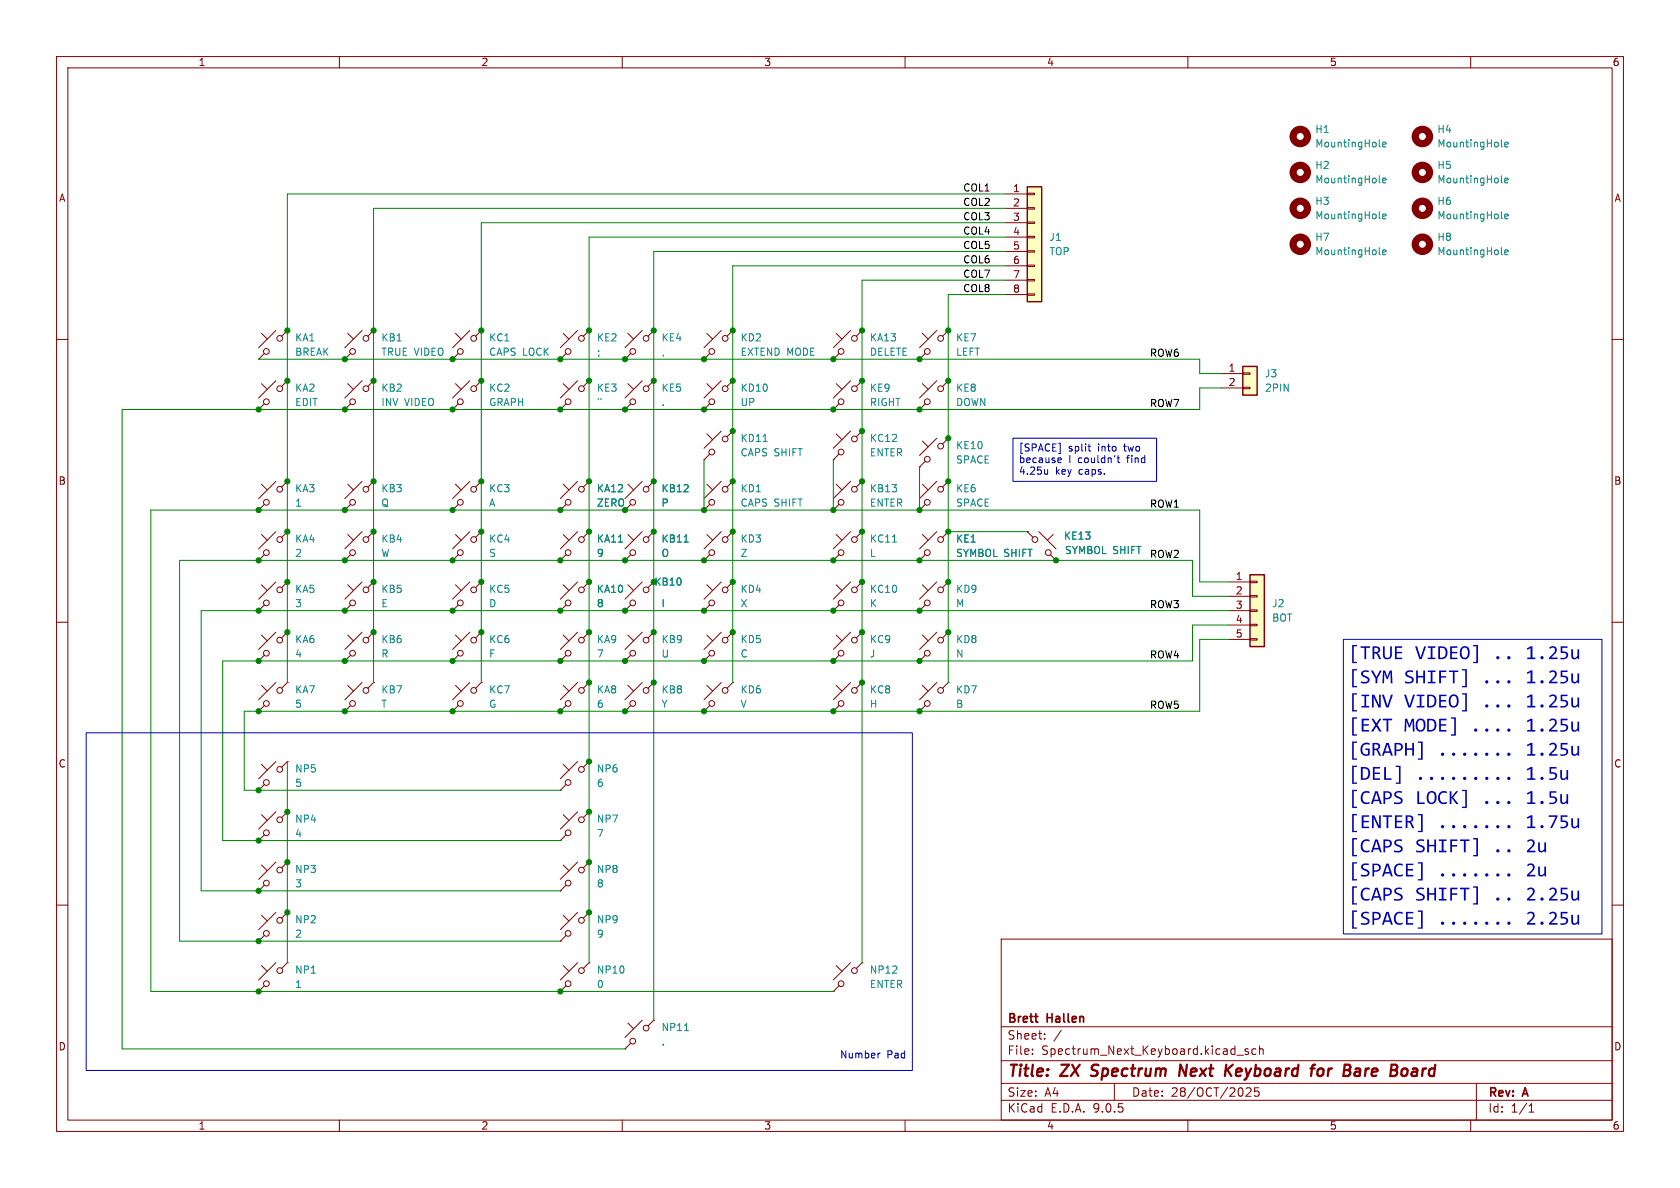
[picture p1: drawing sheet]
<svg xmlns="http://www.w3.org/2000/svg" width="297mm" height="210mm" viewBox="0 0 297 210" stroke-linecap="round" stroke-linejoin="round" font-family="sans-serif">
<g fill="none" stroke="#840000" stroke-width=".18">
<path d="M10 10h277v190h-277zM12 12h273v186h-273zM60 10v2M110 10v2M160 10v2M210 10v2M260 10v2M99.6 58.9l1 1M102.1 58.4l-3 3.1M104.1 58.4l-1 1M104.1 58.4h.1M111 58.9l1 1"/>
<path d="M113.5 58.4l-3 3.1M115.6 58.4l-1 1M115.6 58.4h.1M10 60h2M99.1 72.4h.1M99.1 63.5h.1M99.6 67.8l1 1M100.1 71.4l-1 1M100.1 62.5l-1 1M102.1 67.3l-3 3.1M104.1 67.3l-1 1M104.1 67.3h.1"/>
<path d="M110.5 63.5h.1M111.5 62.5l-1 1M125 76.7l1 1M127.5 76.2l-3 3M129.5 76.2l-1 1M129.5 76.2h.1M147.8 76.7l1 1M150.4 76.2l-3.1 3M152.4 76.2l-1 1M152.4 76.2h.1M285 60h2M45.7 90.2h.1"/>
<path d="M45.7 99.1h.1M46.2 85.6l1 1M46.2 94.5l1 1M46.7 89.2l-1 1M46.7 98l-1 1.1M48.8 85.1l-3.1 3M48.8 94l-3.1 3M50.8 85.1l-1 1M50.8 85.1h.1M50.8 94l-1 1M50.8 94h.1M61 99.1h.1"/>
<path d="M61 90.2h.1M61.5 94.5l1 1M61.5 85.6l1 1M62 98l-1 1.1M62 89.2l-1 1M64 94l-3 3M64 85.1l-3 3M66 94l-1 1M66 94h.1M66 85.1l-1 1M66 85.1h.1M80 90.2h.1"/>
<path d="M80.5 85.6l1 1M81 89.2l-1 1M83.1 85.1l-3.1 3M85.1 85.1l-1 1M85.1 85.1h.1M99.1 90.2h.1M99.6 85.6l1 1M100.1 89.2l-1 1M102.1 85.1l-3 3M104.1 85.1l-1 1M104.1 85.1h.1M110.5 99.1h.1"/>
<path d="M111 94.5l1 1M111 85.6l1 1M111.5 98l-1 1.1M111.5 89.2l-1 1M113.5 94l-3 3M113.5 85.1l-3 3M115.6 94l-1 1M115.6 94h.1M115.6 85.1l-1 1M115.6 85.1h.1M124.5 81.3h.1M124.5 90.2h.1"/>
<path d="M124.5 99.1h.1M125 85.6l1 1M125 94.5l1 1M125.5 80.3l-1 1M125.5 89.2l-1 1M125.5 98l-1 1.1M127.5 85.1l-3 3M127.5 94l-3 3M129.5 85.1l-1 1M129.5 85.1h.1M129.5 94l-1 1M129.5 94h.1"/>
<path d="M147.3 99.1h.1M147.3 81.3h.1M147.3 90.2h.1M147.8 94.5l1 1M147.8 85.6l1 1M148.3 98l-1 1.1M148.3 80.3l-1 1M148.3 89.2l-1 1M150.4 94l-3.1 3M150.4 85.1l-3.1 3M152.4 94l-1 1M152.4 94h.1"/>
<path d="M152.4 85.1l-1 1M152.4 85.1h.1M181.6 94l1 1M181.6 94h.1M183.6 94l3.1 3M185.7 98l1 1.1M186.2 94.5l-1 1M186.7 99.1h.1M10 110h2M45.7 108h.1M45.7 116.8h.1M46.2 103.4l1 1"/>
<path d="M46.2 112.3l1 1M46.7 106.9l-1 1.1M46.7 115.8l-1 1M48.8 102.9l-3.1 3M48.8 111.8l-3.1 3M50.8 102.9l-1 1M50.8 102.9h.1M50.8 111.8l-1 1M50.8 111.8h.1M61 108h.1M61 116.8h.1M61.5 103.4l1 1"/>
<path d="M61.5 112.3l1 1M62 106.9l-1 1.1M62 115.8l-1 1M64 102.9l-3 3M64 111.8l-3 3M66 102.9l-1 1M66 102.9h.1M66 111.8l-1 1M66 111.8h.1M110.5 108h.1M110.5 116.8h.1M111 103.4l1 1"/>
<path d="M111 112.3l1 1M111.5 106.9l-1 1.1M111.5 115.8l-1 1M113.5 102.9l-3 3M113.5 111.8l-3 3M115.6 102.9l-1 1M115.6 111.8l-1 1M115.6 111.8h.1M124.5 116.8h.1M124.5 108h.1M125 112.3l1 1M125 103.4l1 1"/>
<path d="M125.5 115.8l-1 1M125.5 106.9l-1 1.1M127.5 111.8l-3 3M127.5 102.9l-3 3M129.5 111.8l-1 1M129.5 111.8h.1M129.5 102.9l-1 1M129.5 102.9h.1M147.3 108h.1M147.3 116.8h.1M147.8 103.4l1 1M147.8 112.3l1 1"/>
<path d="M148.3 106.9l-1 1.1M148.3 115.8l-1 1M150.4 102.9l-3.1 3M150.4 111.8l-3.1 3M152.4 102.9l-1 1M152.4 102.9h.1M152.4 111.8l-1 1M152.4 111.8h.1M285 110h2M45.7 125.7h.1M46.2 121.2l1 1M46.7 124.7l-1 1"/>
<path d="M48.8 120.7l-3.1 3M50.8 120.7l-1 1M50.8 120.7h.1M61 125.7h.1M61.5 121.2l1 1M62 124.7l-1 1M64 120.7l-3 3M66 120.7l-1 1M66 120.7h.1M99.1 139.7h.1M99.6 135.1l1 1M100.1 138.7l-1 1"/>
<path d="M102.1 134.6l-3 3.1M104.1 134.6l-1 1M104.1 134.6h.1M110.5 125.7h.1M111 121.2l1 1M111.5 124.7l-1 1M113.5 120.7l-3 3M115.6 120.7l-1 1M115.6 120.7h.1M124.5 125.7h.1M125 121.2l1 1M125.5 124.7l-1 1"/>
<path d="M127.5 120.7l-3 3M129.5 120.7l-1 1M129.5 120.7h.1M147.3 125.7h.1M147.8 121.2l1 1M148.3 124.7l-1 1M150.4 120.7l-3.1 3M152.4 120.7l-1 1M152.4 120.7h.1M45.7 157.5h.1M45.7 148.6h.1M46.2 152.9l1 1"/>
<path d="M46.2 144l1 1M46.7 156.5l-1 1M46.7 147.6l-1 1M48.8 152.4l-3.1 3M48.8 143.5l-3.1 3.1M50.8 152.4l-1 1M50.8 152.4h.1M50.8 143.5l-1 1M50.8 143.5h.1M99.1 157.5h.1M99.1 148.6h.1M99.6 152.9l1 1"/>
<path d="M99.6 144l1 1M100.1 156.5l-1 1M100.1 147.6l-1 1M102.1 152.4l-3 3M102.1 143.5l-3 3.1M104.1 152.4l-1 1M104.1 152.4h.1M104.1 143.5l-1 1M104.1 143.5h.1M10 160h2M45.7 175.3h.1M45.7 166.4h.1"/>
<path d="M46.2 170.7l1 1M46.2 161.8l1 1M46.7 174.2l-1 1.1M46.7 165.4l-1 1M48.8 170.2l-3.1 3M48.8 161.3l-3.1 3M50.8 170.2l-1 1M50.8 170.2h.1M50.8 161.3l-1 1M50.8 161.3h.1M99.1 175.3h.1M99.1 166.4h.1"/>
<path d="M99.6 170.7l1 1M99.6 161.8l1 1M100.1 174.2l-1 1.1M100.1 165.4l-1 1M102.1 170.2l-3 3M102.1 161.3l-3 3M104.1 170.2l-1 1M104.1 170.2h.1M104.1 161.3l-1 1M104.1 161.3h.1M147.3 175.3h.1M147.8 170.7l1 1"/>
<path d="M148.3 174.2l-1 1.1M150.4 170.2l-3.1 3M152.4 170.2l-1 1M152.4 170.2h.1M177 166h108v32h-108zM285 160h2M60 198v2M110 198v2M160 198v2M177 194.5h108M177 191.5h108M177 187.5h108"/>
<path d="M177 181.5h108M182.5 186.3v.1M182.5 185.5v.1M184.7 183.6v.1M184.7 182.8v.1M187.6 182.1l-1.3 2M197 191.5v3M210 198v2M218.7 186.5h1.1M220.7 185.5l-.4-.1-.2 .2 .1 .2 .5 .2v.3h-.6M221.1 192.4v.5l-.9 .9h1M221.8 192.3l-.1 .7 .3-.1h.5l.1 .6-.3 .3-.6-.1"/>
<path d="M222 185.5l-.4-.1-.3 .3v.4l.2 .2h.5M222.7 185.5l.2-.1 .3 .1 .1 .9M222.7 184.9v1.5M260 198v2M261 191.5v6.5M270.3 196.6h.9M270.3 195.5l.4-.4v1.5"/>
<circle cx="102.8" cy="59.8" r=".51"/>
<circle cx="114.2" cy="59.8" r=".51"/>
<circle cx="100.4" cy="62.1" r=".51"/>
<circle cx="100.4" cy="71" r=".51"/>
<circle cx="102.8" cy="68.7" r=".51"/>
<circle cx="111.9" cy="62.1" r=".51"/>
<circle cx="125.8" cy="79.9" r=".51"/>
<circle cx="128.2" cy="77.6" r=".51"/>
<circle cx="148.7" cy="79.9" r=".51"/>
<circle cx="151.1" cy="77.6" r=".51"/>
<circle cx="47.1" cy="97.7" r=".51"/>
<circle cx="47.1" cy="88.8" r=".51"/>
<circle cx="49.5" cy="86.5" r=".51"/>
<circle cx="49.5" cy="95.4" r=".51"/>
<circle cx="62.3" cy="88.8" r=".51"/>
<circle cx="62.3" cy="97.7" r=".51"/>
<circle cx="64.7" cy="86.5" r=".51"/>
<circle cx="64.7" cy="95.4" r=".51"/>
<circle cx="81.4" cy="88.8" r=".51"/>
<circle cx="83.7" cy="86.5" r=".51"/>
<circle cx="100.4" cy="88.8" r=".51"/>
<circle cx="102.8" cy="86.5" r=".51"/>
<circle cx="111.9" cy="88.8" r=".51"/>
<circle cx="111.9" cy="97.7" r=".51"/>
<circle cx="114.2" cy="95.4" r=".51"/>
<circle cx="114.2" cy="86.5" r=".51"/>
<circle cx="125.8" cy="97.7" r=".51"/>
<circle cx="125.8" cy="88.8" r=".51"/>
<circle cx="128.2" cy="95.4" r=".51"/>
<circle cx="128.2" cy="86.5" r=".51"/>
<circle cx="148.7" cy="97.7" r=".51"/>
<circle cx="148.7" cy="88.8" r=".51"/>
<circle cx="151.1" cy="95.4" r=".51"/>
<circle cx="151.1" cy="86.5" r=".51"/>
<circle cx="183" cy="95.4" r=".51"/>
<circle cx="185.3" cy="97.7" r=".51"/>
<circle cx="47.1" cy="115.5" r=".51"/>
<circle cx="47.1" cy="106.6" r=".51"/>
<circle cx="49.5" cy="104.3" r=".51"/>
<circle cx="49.5" cy="113.2" r=".51"/>
<circle cx="62.3" cy="115.5" r=".51"/>
<circle cx="62.3" cy="106.6" r=".51"/>
<circle cx="64.7" cy="113.2" r=".51"/>
<circle cx="64.7" cy="104.3" r=".51"/>
<circle cx="111.9" cy="106.6" r=".51"/>
<circle cx="111.9" cy="115.5" r=".51"/>
<circle cx="114.2" cy="113.2" r=".51"/>
<circle cx="114.2" cy="104.3" r=".51"/>
<circle cx="125.8" cy="106.6" r=".51"/>
<circle cx="125.8" cy="115.5" r=".51"/>
<circle cx="128.2" cy="104.3" r=".51"/>
<circle cx="128.2" cy="113.2" r=".51"/>
<circle cx="148.7" cy="106.6" r=".51"/>
<circle cx="148.7" cy="115.5" r=".51"/>
<circle cx="151.1" cy="104.3" r=".51"/>
<circle cx="151.1" cy="113.2" r=".51"/>
<circle cx="47.1" cy="124.4" r=".51"/>
<circle cx="49.5" cy="122" r=".51"/>
<circle cx="62.3" cy="124.4" r=".51"/>
<circle cx="64.7" cy="122" r=".51"/>
<circle cx="100.4" cy="138.3" r=".51"/>
<circle cx="102.8" cy="136" r=".51"/>
<circle cx="111.9" cy="124.4" r=".51"/>
<circle cx="114.2" cy="122" r=".51"/>
<circle cx="125.8" cy="124.4" r=".51"/>
<circle cx="128.2" cy="122" r=".51"/>
<circle cx="148.7" cy="124.4" r=".51"/>
<circle cx="151.1" cy="122" r=".51"/>
<circle cx="47.1" cy="147.2" r=".51"/>
<circle cx="47.1" cy="156.1" r=".51"/>
<circle cx="49.5" cy="144.9" r=".51"/>
<circle cx="49.5" cy="153.8" r=".51"/>
<circle cx="100.4" cy="156.1" r=".51"/>
<circle cx="100.4" cy="147.2" r=".51"/>
<circle cx="102.8" cy="153.8" r=".51"/>
<circle cx="102.8" cy="144.9" r=".51"/>
<circle cx="47.1" cy="165" r=".51"/>
<circle cx="47.1" cy="173.9" r=".51"/>
<circle cx="49.5" cy="171.6" r=".51"/>
<circle cx="49.5" cy="162.7" r=".51"/>
<circle cx="100.4" cy="165" r=".51"/>
<circle cx="100.4" cy="173.9" r=".51"/>
<circle cx="102.8" cy="171.6" r=".51"/>
<circle cx="102.8" cy="162.7" r=".51"/>
<circle cx="148.7" cy="173.9" r=".51"/>
<circle cx="151.1" cy="171.6" r=".51"/>
</g>
<path d="M192.8 190.1l.3 .1M193.1 188.4l-.1 .2 .1 .4M208.4 190.2l.3-2 .9 2M217 189.1l.7 1.1M217.9 188.2l-1.3 1.2M233.1 189.1a.52 .52 0 0 1 .5-.2 .52 .52 0 0 1 .4 .4l-.1 .5a.6 .6 0 0 1-.9 .3M239.8 188.9l.6 .1-.1 1.2M240.4 190.1l-.7 .1M240.5 189.4h-.7M248.8 189.1v.7M249.9 188.9l-.2 .1M250.3 189.4h-.4a.4 .4 0 0 0-.4 .4 .4 .4 0 0 0 .3 .4h.5" fill="none" stroke="#840000" stroke-width=".4"/>
<path d="M243.8 38.5l.2 .2M244.4 38.3l.6-.2v-.2l-.4-.1-.2 .2 .1 .6h.5M134.9 78h.7M120.9 95.8h.8M157.8 95.8h.7" fill="none" stroke="#008484" stroke-width=".18"/>
<circle cx="229.9" cy="36.8" r="1.27" fill="none" stroke="#840000" stroke-width="1.3"/>
<path d="M219.7 64.8h2.5v5.1h-2.5z" fill="#ffffc2"/>
<path d="M219.7 64.8h2.5v5.1h-2.5z" fill="none" stroke="#840000" stroke-width=".25"/>
<g fill="none" stroke="#840000" stroke-width=".18">
<path d="M46.2 58.9l1 1M48.8 58.4l-3.1 3.1M50.8 58.4l-1 1M50.8 58.4h.1M61.5 58.9l1 1M64 58.4l-3 3.1M66 58.4l-1 1M66 58.4h.1M80.5 58.9l1 1M83.1 58.4l-3.1 3.1M85.1 58.4l-1 1M85.1 58.4h.1"/>
<path d="M45.7 72.4h.1M45.7 63.5h.1M46.2 67.8l1 1M46.7 71.4l-1 1M46.7 62.5l-1 1M48.8 67.3l-3.1 3.1M50.8 67.3l-1 1M50.8 67.3h.1M61 72.4h.1M61 63.5h.1M61.5 67.8l1 1M62 71.4l-1 1"/>
<path d="M62 62.5l-1 1M64 67.3l-3 3.1M66 67.3l-1 1M66 67.3h.1M80 72.4h.1M80 63.5h.1M80.5 67.8l1 1M81 71.4l-1 1M81 62.5l-1 1M83.1 67.3l-3.1 3.1M85.1 67.3l-1 1M85.1 67.3h.1"/>
<path d="M215.9 66h3.8M215.9 68.6h3.8M219.7 65.9h1.3v.3h-1.3zM219.7 68.5h1.3v.2h-1.3zM80 99.1h.1M80.5 94.5l1 1M81 98l-1 1.1M83.1 94l-3.1 3M85.1 94l-1 1M85.1 94h.1"/>
<circle cx="49.5" cy="59.8" r=".51"/>
<circle cx="64.7" cy="59.8" r=".51"/>
<circle cx="83.7" cy="59.8" r=".51"/>
<circle cx="47.1" cy="71" r=".51"/>
<circle cx="47.1" cy="62.1" r=".51"/>
<circle cx="49.5" cy="68.7" r=".51"/>
<circle cx="62.3" cy="62.1" r=".51"/>
<circle cx="62.3" cy="71" r=".51"/>
<circle cx="64.7" cy="68.7" r=".51"/>
<circle cx="81.4" cy="71" r=".51"/>
<circle cx="81.4" cy="62.1" r=".51"/>
<circle cx="83.7" cy="68.7" r=".51"/>
<circle cx="81.4" cy="97.7" r=".51"/>
<circle cx="83.7" cy="95.4" r=".51"/>
</g>
<g fill="none" stroke="#840000" stroke-width="1.3">
<circle cx="229.9" cy="30.5" r="1.27"/>
<circle cx="229.9" cy="24.1" r="1.27"/>
<circle cx="251.5" cy="36.8" r="1.27"/>
<circle cx="251.5" cy="30.5" r="1.27"/>
<circle cx="251.5" cy="24.1" r="1.27"/>
<circle cx="229.9" cy="43.2" r="1.27"/>
<circle cx="251.5" cy="43.2" r="1.27"/>
</g>
<g fill="none" stroke="#008484" stroke-width=".18">
<path d="M243.8 32.1l.2 .2M243.8 25.8l.2 .2M244.4 31.9l.6-.1v-.3h-.4l-.2 .2 .1 .6h.5M244.4 25.6l.6-.2v-.2l-.4-.1-.2 .2 .1 .6h.5M265.4 32.1l.2 .2M265.4 25.8l.2 .2M265.4 38.5l.2 .2M266 31.9l.6-.1v-.3h-.4l-.2 .2 .1 .6h.5M266 25.6l.6-.2v-.2l-.4-.1-.2 .2 .1 .6h.5M266 38.3l.6-.2v-.2l-.4-.1-.2 .2 .1 .6h.5M243.8 44.8l.2 .2M244.4 44.6l.6-.1v-.3h-.4l-.2 .2 .1 .6h.5"/>
<path d="M265.4 44.8l.2 .2M266 44.6l.6-.1v-.3h-.4l-.2 .2 .1 .6h.5"/>
</g>
<path d="M181.6 33h2.5v20.3h-2.5z" fill="#ffffc2"/>
<path d="M181.6 33h2.5v20.3h-2.5z" fill="none" stroke="#840000" stroke-width=".25"/>
<g fill="none" stroke="#840000" stroke-width=".18">
<path d="M177.8 34.3h3.8M177.8 36.8h3.8M177.8 39.4h3.8M181.6 34.2h1.3v.2h-1.3zM181.6 36.7h1.3v.3h-1.3zM181.6 39.2h1.3v.3h-1.3zM147.8 58.9l1 1M150.4 58.4l-3.1 3.1M152.4 58.4l-1 1M152.4 58.4h.1M177.8 41.9h3.8M177.8 44.5h3.8"/>
<path d="M177.8 47h3.8M177.8 49.5h3.8M177.8 52.1h3.8M181.6 41.8h1.3v.2h-1.3zM181.6 44.3h1.3v.3h-1.3zM181.6 46.9h1.3v.2h-1.3zM181.6 49.4h1.3v.3h-1.3zM181.6 51.9h1.3v.3h-1.3zM110.5 72.4h.1M111 67.8l1 1M111.5 71.4l-1 1M113.5 67.3l-3 3.1"/>
<path d="M115.6 67.3l-1 1M115.6 67.3h.1M147.3 72.4h.1M147.3 63.5h.1M147.8 67.8l1 1M148.3 71.4l-1 1M148.3 62.5l-1 1M150.4 67.3l-3.1 3.1M152.4 67.3l-1 1M152.4 67.3h.1M162.6 90.2h.1M163.1 85.6l1 1"/>
<path d="M163.6 89.2l-1 1M165.6 85.1l-3 3M167.6 85.1l-1 1M167.6 85.1h.1M80 108h.1M80.5 103.4l1 1M81 106.9l-1 1.1M83.1 102.9l-3.1 3M85.1 102.9l-1 1M85.1 102.9h.1M99.1 125.7h.1M99.6 121.2l1 1"/>
<path d="M100.1 124.7l-1 1M102.1 120.7l-3 3M104.1 120.7l-1 1M104.1 120.7h.1"/>
<circle cx="151.1" cy="59.8" r=".51"/>
<circle cx="111.9" cy="71" r=".51"/>
<circle cx="114.2" cy="68.7" r=".51"/>
<circle cx="148.7" cy="62.1" r=".51"/>
<circle cx="148.7" cy="71" r=".51"/>
<circle cx="151.1" cy="68.7" r=".51"/>
<circle cx="163.9" cy="88.8" r=".51"/>
<circle cx="166.3" cy="86.5" r=".51"/>
<circle cx="81.4" cy="106.6" r=".51"/>
<circle cx="83.7" cy="104.3" r=".51"/>
<circle cx="100.4" cy="124.4" r=".51"/>
<circle cx="102.8" cy="122" r=".51"/>
</g>
<path d="M221 101.6h2.5v12.7h-2.5z" fill="#ffffc2"/>
<path d="M221 101.6h2.5v12.7h-2.5z" fill="none" stroke="#840000" stroke-width=".25"/>
<g fill="none" stroke="#840000" stroke-width=".18">
<path d="M125 58.9l1 1M127.5 58.4l-3 3.1M129.5 58.4l-1 1M129.5 58.4h.1M163.1 58.9l1 1M165.6 58.4l-3 3.1M167.6 58.4l-1 1M167.6 58.4h.1M124.5 72.4h.1M124.5 63.5h.1M125 67.8l1 1M125.5 71.4l-1 1"/>
<path d="M125.5 62.5l-1 1M127.5 67.3l-3 3.1M129.5 67.3l-1 1M129.5 67.3h.1M162.6 63.5h.1M162.6 72.4h.1M163.1 67.8l1 1M163.1 78l1 1M163.6 62.5l-1 1M163.6 71.4l-1 1M165.6 67.3l-3 3.1M165.6 77.5l-3 3"/>
<path d="M167.6 67.3l-1 1M167.6 67.3h.1M167.6 77.5l-1 1M167.6 77.5h.1M99.1 99.1h.1M99.6 94.5l1 1M100.1 98l-1 1.1M102.1 94l-3 3M104.1 94l-1 1M104.1 94h.1M162.6 99.1h.1M162.6 82.6h.1"/>
<path d="M163.1 94.5l1 1M163.6 98l-1 1.1M163.6 81.5l-1 1.1M165.6 94l-3 3M167.6 94l-1 1M167.6 94h.1M80 116.8h.1M80.5 112.3l1 1M81 115.8l-1 1M83.1 111.8l-3.1 3M85.1 111.8l-1 1M85.1 111.8h.1"/>
<path d="M99.1 116.8h.1M99.1 108h.1M99.6 112.3l1 1M99.6 103.4l1 1M100.1 115.8l-1 1M100.1 106.9l-1 1.1M102.1 111.8l-3 3M102.1 102.9l-3 3M104.1 111.8l-1 1M104.1 111.8h.1M104.1 102.9l-1 1M104.1 102.9h.1"/>
<path d="M162.6 116.8h.1M162.6 108h.1M163.1 112.3l1 1M163.1 103.4l1 1M163.6 115.8l-1 1M163.6 106.9l-1 1.1M165.6 111.8l-3 3M165.6 102.9l-3 3M167.6 111.8l-1 1M167.6 111.8h.1M167.6 102.9l-1 1M167.6 102.9h.1"/>
<path d="M217.2 102.9h3.8M217.2 105.4h3.8M217.2 108h3.8M217.2 110.5h3.8M217.2 113h3.8M221 102.7h1.2v.3h-1.2zM221 105.3h1.2v.2h-1.2zM221 107.8h1.2v.3h-1.2zM221 110.4h1.2v.2h-1.2zM221 112.9h1.2v.3h-1.2zM45.7 139.7h.1M46.2 135.1l1 1"/>
<path d="M46.7 138.7l-1 1M48.8 134.6l-3.1 3.1M50.8 134.6l-1 1M50.8 134.6h.1M80 125.7h.1M80.5 121.2l1 1M81 124.7l-1 1M83.1 120.7l-3.1 3M85.1 120.7l-1 1M85.1 120.7h.1M162.6 125.7h.1M163.1 121.2l1 1"/>
<path d="M163.6 124.7l-1 1M165.6 120.7l-3 3M167.6 120.7l-1 1M167.6 120.7h.1M110.5 185.4h.1M111 180.8l1 1.1M111.5 184.4l-1 1M113.5 180.3l-3 3.1M115.6 180.3l-1 1.1M115.6 180.3h.1"/>
<circle cx="128.2" cy="59.8" r=".51"/>
<circle cx="166.3" cy="59.8" r=".51"/>
<circle cx="125.8" cy="62.1" r=".51"/>
<circle cx="125.8" cy="71" r=".51"/>
<circle cx="128.2" cy="68.7" r=".51"/>
<circle cx="163.9" cy="62.1" r=".51"/>
<circle cx="163.9" cy="71" r=".51"/>
<circle cx="166.3" cy="68.7" r=".51"/>
<circle cx="166.3" cy="78.9" r=".51"/>
<circle cx="100.4" cy="97.7" r=".51"/>
<circle cx="102.8" cy="95.4" r=".51"/>
<circle cx="163.9" cy="81.2" r=".51"/>
<circle cx="163.9" cy="97.7" r=".51"/>
<circle cx="166.3" cy="95.4" r=".51"/>
<circle cx="81.4" cy="115.5" r=".51"/>
<circle cx="83.7" cy="113.2" r=".51"/>
<circle cx="100.4" cy="115.5" r=".51"/>
<circle cx="100.4" cy="106.6" r=".51"/>
<circle cx="102.8" cy="104.3" r=".51"/>
<circle cx="102.8" cy="113.2" r=".51"/>
<circle cx="163.9" cy="106.6" r=".51"/>
<circle cx="163.9" cy="115.5" r=".51"/>
<circle cx="166.3" cy="113.2" r=".51"/>
<circle cx="166.3" cy="104.3" r=".51"/>
<circle cx="47.1" cy="138.3" r=".51"/>
<circle cx="49.5" cy="136" r=".51"/>
<circle cx="81.4" cy="124.4" r=".51"/>
<circle cx="83.7" cy="122" r=".51"/>
<circle cx="163.9" cy="124.4" r=".51"/>
<circle cx="166.3" cy="122" r=".51"/>
<circle cx="111.9" cy="184" r=".51"/>
<circle cx="114.2" cy="181.7" r=".51"/>
</g>
<path d="M109.3 95.8h.8M121 182.2h.7" fill="none" stroke="#008484" stroke-width=".18"/>
<g fill="none" stroke="#008400" stroke-width=".18">
<path d="M177.8 39.4h-92.7v81.3M177.8 36.8h-111.8v83.9M177.8 34.3h-127v86.4M177.8 44.5h-62.2v135.8M177.8 41.9h-73.7v128.3M177.8 52.1h-10.2v68.6M177.8 47h-48.3v73.7M177.8 49.5h-25.4v120.7M45.7 63.5h166.4v2.5h3.8M215.9 68.6h-3.8v3.8h-190.5v113h88.9M124.5 81.3v8.9M147.3 81.3v8.9"/>
<path d="M162.6 82.6v7.6M167.6 94h14M217.2 108h-181.6v49.5h63.5M217.2 113h-5.1v12.7h-168.9v14h55.9M217.2 102.9h-5.1v-12.7h-185.4v85.1h120.6M217.2 110.5h-6.4v6.3h-171.4v31.8h59.7M217.2 105.4h-6.4v-6.3h-179.1v67.3h67.4M50.8 134.6v35.6"/>
</g>
<path d="M179.1 77.5h25.4v7.6h-25.4zM192.3 78.9h.5M192.6 79.7h.2M185.2 83v.8M185.2 83.7l-.4 .1M187.4 80.9l.2 .3-.6 .2M187.6 81.7l-.4 .1M197.5 80.9h.5M197.7 80.5v1.1l.3 .2M237.5 113h45.7v52.1h-45.7zM15.2 129.5h146.1v59.7h-146.1zM155.6 186.2l-.3 .1" fill="none" stroke="#0000c2" stroke-width=".18"/>
<g fill="#0000c2">
<circle cx="266.7" cy="116.3" r=".29"/>
<circle cx="266.7" cy="120.5" r=".29"/>
<circle cx="266.7" cy="124.8" r=".29"/>
<circle cx="264.8" cy="129.1" r=".29"/>
<circle cx="266.7" cy="129.1" r=".29"/>
<circle cx="262.8" cy="133.3" r=".29"/>
<circle cx="264.8" cy="133.3" r=".29"/>
<circle cx="266.7" cy="133.3" r=".29"/>
<circle cx="251.1" cy="137.6" r=".29"/>
<circle cx="253.1" cy="137.6" r=".29"/>
<circle cx="255" cy="137.6" r=".29"/>
<circle cx="257" cy="137.6" r=".29"/>
<circle cx="258.9" cy="137.6" r=".29"/>
<circle cx="260.9" cy="137.6" r=".29"/>
<circle cx="262.8" cy="137.6" r=".29"/>
<circle cx="264.8" cy="137.6" r=".29"/>
<circle cx="266.7" cy="137.6" r=".29"/>
<circle cx="266.7" cy="141.9" r=".29"/>
<circle cx="262.8" cy="146.1" r=".29"/>
<circle cx="264.8" cy="146.1" r=".29"/>
<circle cx="266.7" cy="146.1" r=".29"/>
<circle cx="266.7" cy="150.4" r=".29"/>
<circle cx="262.8" cy="154.7" r=".29"/>
<circle cx="264.8" cy="154.7" r=".29"/>
<circle cx="266.7" cy="154.7" r=".29"/>
<circle cx="266.7" cy="158.9" r=".29"/>
<circle cx="262.8" cy="163.2" r=".29"/>
<circle cx="264.8" cy="163.2" r=".29"/>
<circle cx="266.7" cy="163.2" r=".29"/>
</g>
<g fill="none" stroke="#840000" stroke-width=".18">
<path d="M99.1 90.2h.1M99.1 99.1h.1M104.1 85.1h.1M104.1 94h.1M110.5 99.1h.1M115.6 85.1h.1M115.6 94h.1M162.6 99.1h.1M167.6 94h.1M181.6 94h.1M186.7 99.1h.1M99.1 108h.1"/>
<path d="M104.1 102.9h.1M110.5 108h.1"/>
</g>
<path d="M109.3 95.8h.8M120.9 95.8h.8" fill="none" stroke="#008484" stroke-width=".18"/>
<g fill="#008400" stroke="#008400" stroke-width=".18">
<circle cx="50.8" cy="111.8" r=".46"/>
<circle cx="66" cy="102.9" r=".46"/>
<circle cx="66" cy="94" r=".46"/>
<circle cx="66" cy="111.8" r=".46"/>
<circle cx="66" cy="85.1" r=".46"/>
<circle cx="61" cy="90.2" r=".46"/>
<circle cx="50.8" cy="85.1" r=".46"/>
<circle cx="61" cy="99.1" r=".46"/>
<circle cx="50.8" cy="94" r=".46"/>
<circle cx="45.7" cy="99.1" r=".46"/>
<circle cx="45.7" cy="90.2" r=".46"/>
<circle cx="61" cy="125.7" r=".46"/>
<circle cx="45.7" cy="125.7" r=".46"/>
<circle cx="61" cy="108" r=".46"/>
<circle cx="61" cy="116.8" r=".46"/>
<circle cx="50.8" cy="102.9" r=".46"/>
<circle cx="45.7" cy="116.8" r=".46"/>
<circle cx="45.7" cy="108" r=".46"/>
<circle cx="104.1" cy="67.3" r=".46"/>
<circle cx="110.5" cy="63.5" r=".46"/>
<circle cx="110.5" cy="90.2" r=".46"/>
<circle cx="99.1" cy="90.2" r=".46"/>
<circle cx="80" cy="99.1" r=".46"/>
<circle cx="80" cy="90.2" r=".46"/>
<circle cx="99.1" cy="63.5" r=".46"/>
<circle cx="99.1" cy="72.4" r=".46"/>
<circle cx="85.1" cy="85.1" r=".46"/>
<circle cx="85.1" cy="94" r=".46"/>
<circle cx="85.1" cy="102.9" r=".46"/>
<circle cx="80" cy="108" r=".46"/>
<circle cx="110.5" cy="125.7" r=".46"/>
<circle cx="104.1" cy="120.7" r=".46"/>
<circle cx="85.1" cy="111.8" r=".46"/>
<circle cx="80" cy="116.8" r=".46"/>
<circle cx="80" cy="125.7" r=".46"/>
<circle cx="99.1" cy="125.7" r=".46"/>
<circle cx="110.5" cy="99.1" r=".46"/>
<circle cx="104.1" cy="94" r=".46"/>
<circle cx="99.1" cy="99.1" r=".46"/>
<circle cx="99.1" cy="116.8" r=".46"/>
<circle cx="99.1" cy="108" r=".46"/>
<circle cx="61" cy="63.5" r=".46"/>
<circle cx="50.8" cy="67.3" r=".46"/>
<circle cx="66" cy="67.3" r=".46"/>
<circle cx="45.7" cy="72.4" r=".46"/>
<circle cx="80" cy="63.5" r=".46"/>
<circle cx="80" cy="72.4" r=".46"/>
<circle cx="61" cy="72.4" r=".46"/>
<circle cx="66" cy="58.4" r=".46"/>
<circle cx="50.8" cy="58.4" r=".46"/>
<circle cx="85.1" cy="58.4" r=".46"/>
<circle cx="85.1" cy="67.3" r=".46"/>
<circle cx="110.5" cy="72.4" r=".46"/>
<circle cx="115.6" cy="67.3" r=".46"/>
<circle cx="104.1" cy="85.1" r=".46"/>
<circle cx="129.5" cy="67.3" r=".46"/>
<circle cx="124.5" cy="63.5" r=".46"/>
<circle cx="129.5" cy="58.4" r=".46"/>
<circle cx="104.1" cy="58.4" r=".46"/>
<circle cx="115.6" cy="58.4" r=".46"/>
<circle cx="167.6" cy="102.9" r=".46"/>
<circle cx="162.6" cy="90.2" r=".46"/>
<circle cx="162.6" cy="99.1" r=".46"/>
<circle cx="167.6" cy="94" r=".46"/>
<circle cx="186.7" cy="99.1" r=".46"/>
<circle cx="162.6" cy="125.7" r=".46"/>
<circle cx="147.3" cy="125.7" r=".46"/>
<circle cx="162.6" cy="108" r=".46"/>
<circle cx="152.4" cy="111.8" r=".46"/>
<circle cx="162.6" cy="116.8" r=".46"/>
<circle cx="167.6" cy="111.8" r=".46"/>
<circle cx="152.4" cy="102.9" r=".46"/>
<circle cx="147.3" cy="108" r=".46"/>
<circle cx="147.3" cy="99.1" r=".46"/>
<circle cx="152.4" cy="85.1" r=".46"/>
<circle cx="152.4" cy="94" r=".46"/>
<circle cx="115.6" cy="85.1" r=".46"/>
<circle cx="124.5" cy="72.4" r=".46"/>
<circle cx="129.5" cy="85.1" r=".46"/>
<circle cx="152.4" cy="76.2" r=".46"/>
<circle cx="129.5" cy="76.2" r=".46"/>
<circle cx="152.4" cy="67.3" r=".46"/>
<circle cx="147.3" cy="72.4" r=".46"/>
<circle cx="147.3" cy="63.5" r=".46"/>
<circle cx="167.6" cy="85.1" r=".46"/>
<circle cx="162.6" cy="72.4" r=".46"/>
<circle cx="167.6" cy="67.3" r=".46"/>
<circle cx="167.6" cy="77.5" r=".46"/>
<circle cx="147.3" cy="90.2" r=".46"/>
<circle cx="167.6" cy="58.4" r=".46"/>
<circle cx="162.6" cy="63.5" r=".46"/>
<circle cx="152.4" cy="58.4" r=".46"/>
<circle cx="115.6" cy="111.8" r=".46"/>
<circle cx="115.6" cy="120.7" r=".46"/>
<circle cx="124.5" cy="108" r=".46"/>
<circle cx="124.5" cy="116.8" r=".46"/>
<circle cx="129.5" cy="94" r=".46"/>
<circle cx="124.5" cy="99.1" r=".46"/>
<circle cx="129.5" cy="102.9" r=".46"/>
<circle cx="129.5" cy="111.8" r=".46"/>
<circle cx="104.1" cy="102.9" r=".46"/>
<circle cx="115.6" cy="94" r=".46"/>
<circle cx="124.5" cy="90.2" r=".46"/>
<circle cx="110.5" cy="108" r=".46"/>
<circle cx="110.5" cy="116.8" r=".46"/>
<circle cx="104.1" cy="111.8" r=".46"/>
<circle cx="124.5" cy="125.7" r=".46"/>
<circle cx="104.1" cy="161.3" r=".46"/>
<circle cx="104.1" cy="143.5" r=".46"/>
<circle cx="104.1" cy="152.4" r=".46"/>
<circle cx="104.1" cy="134.6" r=".46"/>
<circle cx="147.3" cy="116.8" r=".46"/>
<circle cx="152.4" cy="120.7" r=".46"/>
<circle cx="50.8" cy="143.5" r=".46"/>
<circle cx="50.8" cy="152.4" r=".46"/>
<circle cx="45.7" cy="148.6" r=".46"/>
<circle cx="45.7" cy="157.5" r=".46"/>
<circle cx="45.7" cy="175.3" r=".46"/>
<circle cx="50.8" cy="161.3" r=".46"/>
<circle cx="45.7" cy="166.4" r=".46"/>
<circle cx="45.7" cy="139.7" r=".46"/>
<circle cx="99.1" cy="175.3" r=".46"/>
</g>
<g font-size="3.5" fill="#0000c2">
<text x="238.4" y="117.6">[TRUE VIDEO] ..</text>
<text x="269.7" y="117.6">1.25u</text>
<text x="238.4" y="121.8">[SYM SHIFT] ...</text>
<text x="269.7" y="121.8">1.25u</text>
<text x="238.4" y="126.1">[INV</text>
<text x="238.4" y="130.4">[EXT MODE]....</text>
<text x="248.2" y="126.1">VIDEO] ...</text>
<text x="269.7" y="126.1">1.25u</text>
<text x="269.7" y="130.4">1.25u</text>
<text x="238.4" y="134.6">[GRAPH] .......</text>
<text x="269.7" y="134.6">1.25u</text>
<text x="238.4" y="138.9">[DEL]</text>
<text x="238.4" y="143.2">[CAPS LOCK] ...</text>
<text x="269.7" y="143.2">1.5u</text>
<text x="269.7" y="138.9">1.5u</text>
<text x="238.4" y="147.4">[ENTER] .......</text>
<text x="269.7" y="147.4">1.75u</text>
<text x="238.4" y="151.7">[CAPS SHIFT] ..</text>
<text x="238.4" y="156">[SPACE] .......</text>
<text x="269.7" y="151.7">2u</text>
<text x="269.7" y="156">2u</text>
<text x="238.4" y="160.2">[CAPS SHIFT] ..</text>
<text x="269.7" y="160.2">2.25u</text>
<text x="238.4" y="164.5">[SPACE] .......</text>
<text x="269.7" y="164.5">2.25u</text>
</g>
<g font-size="2.8" fill="#840000">
<text x="178" y="190.9">Title:</text>
<text x="187.7" y="190.9">ZX</text>
<text x="193.8" y="190.9">Spectrum</text>
<text x="210.1" y="190.9">Next</text>
<text x="219" y="190.9">Keyboard</text>
<text x="235" y="190.9">for</text>
<text x="241.6" y="190.9">Bare</text>
<text x="250.6" y="190.9">Board</text>
</g>
<g font-size="2.1" fill="#840000">
<text x="178" y="184">Sheet:</text>
<text x="178" y="181.2">Brett</text>
<text x="185.2" y="181.2">Hallen</text>
<text x="178" y="186.7">File:</text>
<text x="184.1" y="186.7">Spectrum_Next_Keyboard.kicad_sch</text>
<text x="178" y="196.9">KiCad</text>
<text x="178" y="194.1">Size:</text>
<text x="184.7" y="194.1">A4</text>
<text x="185.7" y="196.9">E.D.A.</text>
<text x="193.3" y="196.9">9.0.5</text>
<text x="200" y="194.1">Date:</text>
<text x="207" y="194.1">28/OCT/2025</text>
<text x="263" y="194.3">Rev:</text>
<text x="263" y="196.9">Id:</text>
<text x="267.1" y="196.9">1/1</text>
<text x="269.4" y="194.3">A</text>
</g>
<g font-size="1.8" fill="#840000">
<text x="35" y="11.9">1</text>
<text x="85" y="11.9">2</text>
<text x="135" y="11.9">3</text>
<text x="185" y="11.9">4</text>
<text x="235" y="11.9">5</text>
<text x="285" y="11.9">6</text>
<text x="10.3" y="35.9">A</text>
<text x="179" y="34">1</text>
<text x="285.3" y="35.9">A</text>
<text x="179" y="36.6">2</text>
<text x="179" y="39.1">3</text>
<text x="179" y="41.7">4</text>
<text x="179" y="44.2">5</text>
<text x="179" y="46.7">6</text>
<text x="179" y="49.3">7</text>
<text x="179" y="51.8">8</text>
<text x="217.1" y="65.8">1</text>
<text x="217.1" y="68.3">2</text>
<text x="10.3" y="85.9">B</text>
<text x="105.4" y="89.8">ZERO</text>
<text x="285.3" y="85.9">B</text>
<text x="218.4" y="102.6">1</text>
<text x="218.4" y="105.2">2</text>
<text x="218.4" y="107.7">3</text>
<text x="218.4" y="110.2">4</text>
<text x="218.4" y="112.8">5</text>
<text x="10.3" y="135.9">C</text>
<text x="285.3" y="135.9">C</text>
<text x="10.3" y="185.9">D</text>
<text x="285.3" y="185.9">D</text>
<text x="35" y="199.9">1</text>
<text x="85" y="199.9">2</text>
<text x="135" y="199.9">3</text>
<text x="185" y="199.9">4</text>
<text x="235" y="199.9">5</text>
<text x="285" y="199.9">6</text>
</g>
<g font-size="1.8" fill="#008484">
<text x="232.4" y="23.7">H1</text>
<text x="254" y="23.7">H4</text>
<text x="232.4" y="26.3">MountingHole</text>
<text x="254" y="26.3">MountingHole</text>
<text x="232.4" y="30.1">H2</text>
<text x="232.4" y="32.6">MountingHole</text>
<text x="254" y="30.1">H5</text>
<text x="254" y="32.6">MountingHole</text>
<text x="232.4" y="36.4">H3</text>
<text x="232.4" y="39">MountingHole</text>
<text x="254" y="36.4">H6</text>
<text x="254" y="39">MountingHole</text>
<text x="185.4" y="42.8">J1</text>
<text x="185.4" y="45.3">TOP</text>
<text x="232.4" y="42.8">H7</text>
<text x="232.4" y="45.3">MountingHole</text>
<text x="254" y="42.8">H8</text>
<text x="254" y="45.3">MountingHole</text>
<text x="52.1" y="60.6">KA1</text>
<text x="52.1" y="63.1">BREAK</text>
<text x="67.3" y="60.6">KB1</text>
<text x="67.3" y="63.1">TRUE VIDEO</text>
<text x="86.4" y="60.6">KC1</text>
<text x="86.4" y="63.1">CAPS LOCK</text>
<text x="105.4" y="60.6">KE2</text>
<text x="105.4" y="63.1">;</text>
<text x="116.8" y="60.6">KE4</text>
<text x="116.8" y="63.1">,</text>
<text x="130.8" y="60.6">KD2</text>
<text x="130.8" y="63.1">EXTEND MODE</text>
<text x="153.7" y="63.1">DELETE</text>
<text x="153.7" y="60.6">KA13</text>
<text x="168.9" y="60.6">KE7</text>
<text x="168.9" y="63.1">LEFT</text>
<text x="52.1" y="69.4">KA2</text>
<text x="52.1" y="72">EDIT</text>
<text x="67.3" y="69.4">KB2</text>
<text x="67.3" y="72">INV</text>
<text x="71.5" y="72">VIDEO</text>
<text x="86.4" y="69.4">KC2</text>
<text x="86.4" y="72">GRAPH</text>
<text x="105.4" y="69.4">KE3</text>
<text x="105.4" y="72">&quot;</text>
<text x="116.8" y="69.4">KE5</text>
<text x="116.8" y="72">.</text>
<text x="130.8" y="72">UP</text>
<text x="130.8" y="69.4">KD10</text>
<text x="153.7" y="69.4">KE9</text>
<text x="153.7" y="72">RIGHT</text>
<text x="168.9" y="69.4">KE8</text>
<text x="168.9" y="72">DOWN</text>
<text x="223.5" y="66.9">J3</text>
<text x="223.5" y="69.4">2PIN</text>
<text x="130.8" y="80.9">CAPS SHIFT</text>
<text x="130.8" y="78.3">KD11</text>
<text x="153.7" y="80.9">ENTER</text>
<text x="153.7" y="78.3">KC12</text>
<text x="168.9" y="82.1">SPACE</text>
<text x="168.9" y="79.6">KE10</text>
<text x="52.1" y="87.2">KA3</text>
<text x="52.1" y="89.8">1</text>
<text x="67.3" y="87.2">KB3</text>
<text x="67.3" y="89.8">Q</text>
<text x="86.4" y="87.2">KC3</text>
<text x="86.4" y="89.8">A</text>
<text x="105.4" y="87.2">KA12</text>
<text x="116.8" y="87.2">KB12</text>
<text x="116.8" y="89.8">P</text>
<text x="130.8" y="87.2">KD1</text>
<text x="130.8" y="89.8">CAPS SHIFT</text>
<text x="153.7" y="89.8">ENTER</text>
<text x="153.7" y="87.2">KB13</text>
<text x="168.9" y="87.2">KE6</text>
<text x="168.9" y="89.8">SPACE</text>
<text x="188" y="95.6">KE13</text>
<text x="52.1" y="96.1">KA4</text>
<text x="52.1" y="98.7">2</text>
<text x="67.3" y="96.1">KB4</text>
<text x="67.3" y="98.7">W</text>
<text x="86.4" y="96.1">KC4</text>
<text x="86.4" y="98.7">S</text>
<text x="105.4" y="98.7">9</text>
<text x="105.4" y="96.1">KA11</text>
<text x="116.8" y="98.7">O</text>
<text x="116.8" y="96.1">KB11</text>
<text x="130.8" y="96.1">KD3</text>
<text x="130.8" y="98.7">Z</text>
<text x="153.7" y="98.7">L</text>
<text x="153.7" y="96.1">KC11</text>
<text x="168.9" y="96.1">KE1</text>
<text x="168.9" y="98.7">SYMBOL SHIFT</text>
<text x="188.2" y="98.1">SYMBOL SHIFT</text>
<text x="52.1" y="105">KA5</text>
<text x="52.1" y="107.5">3</text>
<text x="67.3" y="105">KB5</text>
<text x="67.3" y="107.5">E</text>
<text x="86.4" y="105">KC5</text>
<text x="86.4" y="107.5">D</text>
<text x="105.4" y="107.5">8</text>
<text x="105.4" y="105">KA10</text>
<text x="116.8" y="107.5">I</text>
<text x="130.8" y="105">KD4</text>
<text x="130.8" y="107.5">X</text>
<text x="153.7" y="105">KC10</text>
<text x="153.7" y="107.5">K</text>
<text x="168.9" y="105">KD9</text>
<text x="168.9" y="107.5">M</text>
<text x="224.8" y="107.5">J2</text>
<text x="52.1" y="113.9">KA6</text>
<text x="67.3" y="113.9">KB6</text>
<text x="86.4" y="113.9">KC6</text>
<text x="105.4" y="113.9">KA9</text>
<text x="116.8" y="113.9">KB9</text>
<text x="130.8" y="113.9">KD5</text>
<text x="153.7" y="113.9">KC9</text>
<text x="168.9" y="113.9">KD8</text>
<text x="224.8" y="110.1">BOT</text>
<text x="52.1" y="116.4">4</text>
<text x="67.3" y="116.4">R</text>
<text x="86.4" y="116.4">F</text>
<text x="105.4" y="116.4">7</text>
<text x="116.8" y="116.4">U</text>
<text x="130.8" y="116.4">C</text>
<text x="153.7" y="116.4">J</text>
<text x="168.9" y="116.4">N</text>
<text x="52.1" y="122.8">KA7</text>
<text x="52.1" y="125.3">5</text>
<text x="67.3" y="122.8">KB7</text>
<text x="67.3" y="125.3">T</text>
<text x="86.4" y="122.8">KC7</text>
<text x="86.4" y="125.3">G</text>
<text x="105.4" y="122.8">KA8</text>
<text x="105.4" y="125.3">6</text>
<text x="116.8" y="122.8">KB8</text>
<text x="116.8" y="125.3">Y</text>
<text x="130.8" y="122.8">KD6</text>
<text x="130.8" y="125.3">V</text>
<text x="153.7" y="122.8">KC8</text>
<text x="153.7" y="125.3">H</text>
<text x="168.9" y="122.8">KD7</text>
<text x="168.9" y="125.3">B</text>
<text x="52.1" y="136.8">NP5</text>
<text x="105.4" y="136.8">NP6</text>
<text x="52.1" y="139.3">5</text>
<text x="105.4" y="139.3">6</text>
<text x="52.1" y="148.2">4</text>
<text x="52.1" y="145.6">NP4</text>
<text x="105.4" y="148.2">7</text>
<text x="105.4" y="145.6">NP7</text>
<text x="52.1" y="154.5">NP3</text>
<text x="105.4" y="154.5">NP8</text>
<text x="52.1" y="157.1">3</text>
<text x="105.4" y="157.1">8</text>
<text x="52.1" y="166">2</text>
<text x="52.1" y="163.4">NP2</text>
<text x="105.4" y="166">9</text>
<text x="105.4" y="163.4">NP9</text>
<text x="52.1" y="172.3">NP1</text>
<text x="105.4" y="172.3">NP10</text>
<text x="153.7" y="172.3">NP12</text>
<text x="52.1" y="174.9">1</text>
<text x="105.4" y="174.9">0</text>
<text x="153.7" y="174.9">ENTER</text>
<text x="116.8" y="182.5">NP11</text>
<text x="116.8" y="185">.</text>
</g>
<g font-size="1.8">
<text x="170.2" y="33.9">COL1</text>
<text x="170.2" y="36.5">COL2</text>
<text x="170.2" y="39">COL3</text>
<text x="170.2" y="41.6">COL4</text>
<text x="170.2" y="46.6">COL6</text>
<text x="170.2" y="44.1">COL5</text>
<text x="170.2" y="49.2">COL7</text>
<text x="170.2" y="51.7">COL8</text>
<text x="203.2" y="63.2">ROW6</text>
<text x="203.2" y="72">ROW7</text>
<text x="203.2" y="89.8">ROW1</text>
<text x="203.2" y="98.7">ROW2</text>
<text x="203.2" y="107.6">ROW3</text>
<text x="203.2" y="116.5">ROW4</text>
<text x="203.2" y="125.4">ROW5</text>
</g>
<g font-size="1.8" fill="#0000c2">
<text x="180" y="80.1">[SPACE]</text>
<text x="180" y="82.2">because</text>
<text x="188.9" y="80.1">split</text>
<text x="188.9" y="82.2">I</text>
<text x="190.7" y="82.2">couldn't</text>
<text x="194.2" y="80.1">into</text>
<text x="199" y="80.1">two</text>
<text x="199.6" y="82.2">find</text>
<text x="180" y="84.2">4.25u</text>
<text x="186.6" y="84.2">key</text>
<text x="190.8" y="84.2">caps.</text>
<text x="148.4" y="187.4">Number</text>
<text x="156.8" y="187.4">Pad</text>
</g>
<text font-size="1.8" fill="#008400" x="115.6" y="103.7">KB10</text>
</svg>
